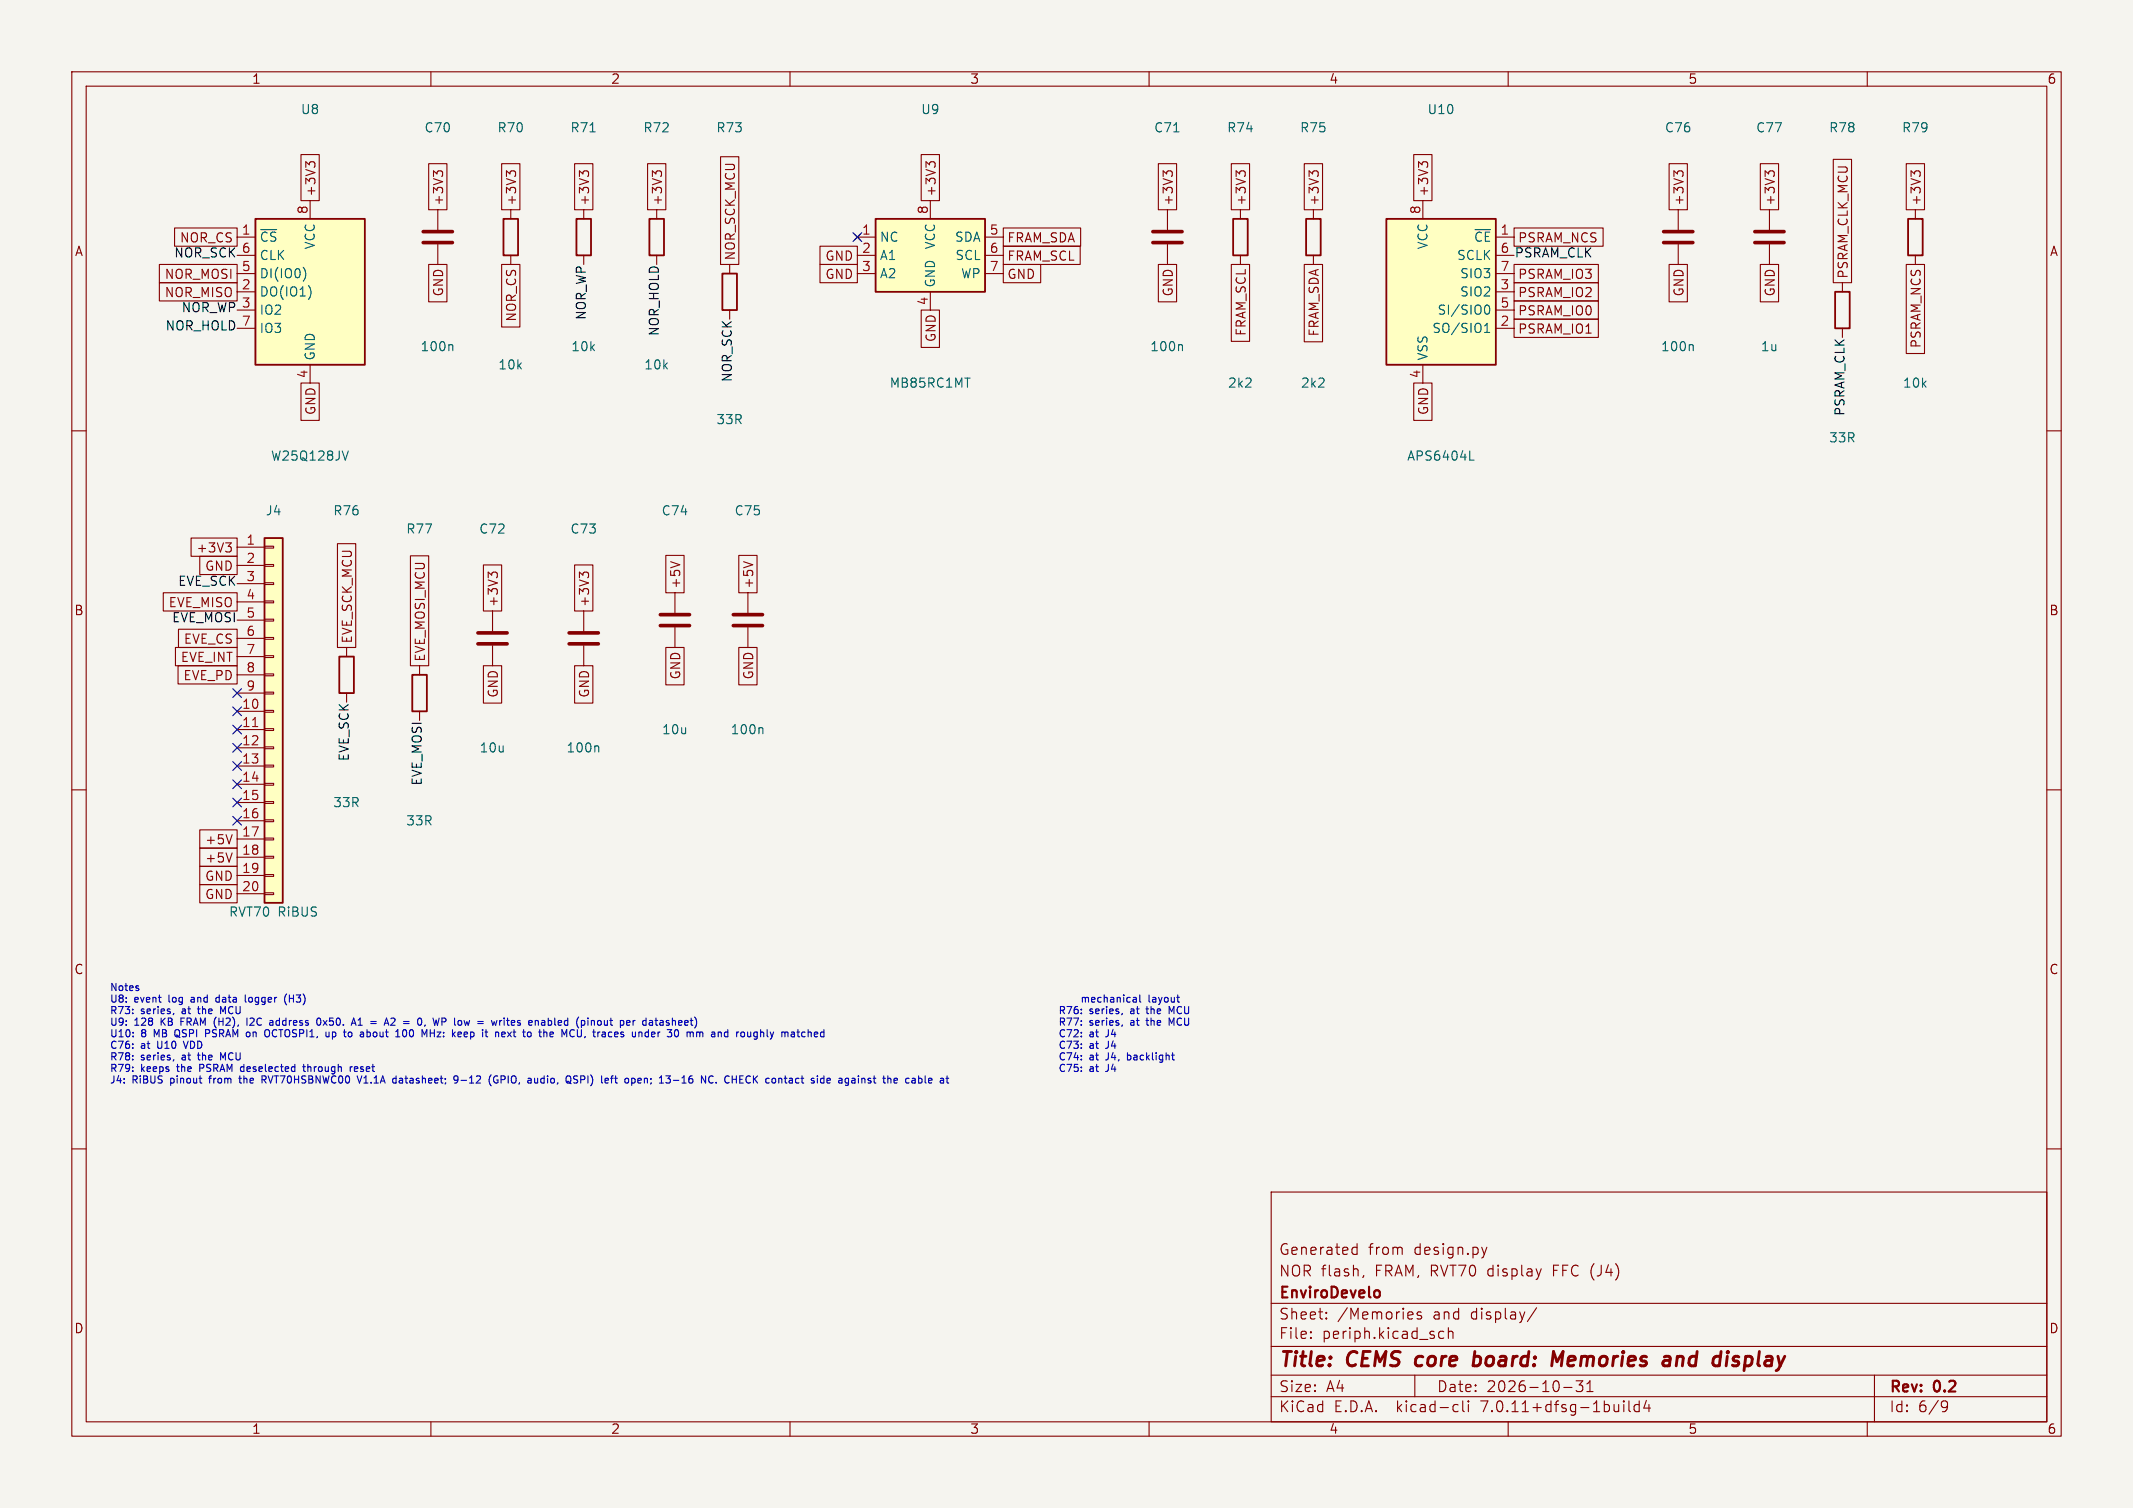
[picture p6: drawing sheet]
<svg xmlns="http://www.w3.org/2000/svg" width="297mm" height="210mm" viewBox="0 0 297 210" stroke-linecap="round" stroke-linejoin="round" font-family="sans-serif">
<path d="M0 0h297v210h-297z" fill="#f5f4ef" stroke="#f5f4ef" stroke-width=".14"/>
<g fill="none" stroke="#840000" stroke-width=".15">
<path d="M10 10h277v190h-277zM12 12h273v186h-273zM60 10v2M110 10v2M160 10v2M210 10v2M260 10v2M22.2 36.8h10.8v2.6h-10.8zM22.2 39.4h10.8v2.5h-10.8zM24.3 31.7h8.7v2.6h-8.7zM33 33h2.6M33 35.6h2.6"/>
<path d="M33 38.1h2.6M41.9 21.5h2.6v6.4h-2.6zM43.1 22.8l.2-.3h.3l.3 .3M43.1 22.9l-.5-.4v.8M43.2 27.9v2.6M59.7 36.8h2.5v5.2h-2.5zM59.7 22.8h2.5v6.4h-2.5zM60.8 24l.3-.2h.3l.2 .2M60.8 24.2l-.4-.4v.8M61 29.2v2.8M61 34v2.8M69.8 36.8h2.6v8.7h-2.6z"/>
<path d="M69.8 22.8h2.6v6.4h-2.6zM71 24l.2-.2h.3l.3 .2M71 24.2l-.5-.4v.8M71.1 29.2v1.3M71.1 35.6v1.2M80 22.8h2.6v6.4h-2.6zM81.2 24l.2-.2h.3l.3 .2M81.2 24.2l-.5-.4v.8M81.3 29.2v1.3M81.3 35.6v1.2M90.2 22.8h2.5v6.4h-2.5zM91.3 24l.3-.2h.3l.2 .2"/>
<path d="M91.3 24.2l-.5-.4v.8M91.4 29.2v1.3M91.4 35.6v1.2M100.3 21.8h2.6v15h-2.6zM101.6 36.8v1.3M114.2 34.3h5.2v2.5h-5.2zM114.2 36.8h5.2v2.6h-5.2zM119 32.6l.8 .8M119.4 33h2.5M119.4 35.6h2.5M119.4 38.1h2.5M119.8 32.6l-.8 .8"/>
<path d="M128.3 21.5h2.5v6.4h-2.5zM129.4 22.8l.3-.3h.3l.2 .3M129.4 22.9l-.5-.4v.8M129.5 27.9v2.6M137.2 33h2.5M137.2 35.6h2.5M137.2 38.1h2.5M139.7 31.7h10.8v2.6h-10.8zM139.7 34.3h10.7v2.5h-10.7zM139.7 36.8h5.2v2.6h-5.2zM161.3 22.8h2.5v6.4h-2.5zM161.3 36.8h2.5v5.2h-2.5z"/>
<path d="M162.4 24l.3-.2h.3l.2 .2M162.4 24.2l-.4-.4v.8M162.6 29.2v2.8M162.6 34v2.8M171.4 22.8h2.6v6.4h-2.6zM171.4 36.8h2.6v10.7h-2.6zM172.6 24l.2-.2h.3l.3 .2M172.6 24.2l-.5-.4v.8M172.7 29.2v1.3M172.7 35.6v1.2M181.6 36.8h2.6v10.8h-2.6zM181.6 22.8h2.6v6.4h-2.6z"/>
<path d="M182.8 24l.2-.2h.3l.3 .2M182.8 24.2l-.5-.4v.8M182.9 29.2v1.3M182.9 35.6v1.2M196.8 21.5h2.6v6.4h-2.6zM198 22.9l-.5-.4v.8M198 22.8l.2-.3h.3l.3 .3M198.1 27.9v2.6M208.3 33h2.5M208.3 35.6h2.5M208.3 38.1h2.5M210.8 31.7h12.4v2.6h-12.4z"/>
<path d="M210.8 39.4h11.8v2.5h-11.8zM210.8 36.8h11.8v2.6h-11.8zM232.4 22.8h2.6v6.4h-2.6zM232.4 36.8h2.6v5.2h-2.6zM233.6 24l.2-.2h.3l.3 .2M233.6 24.2l-.5-.4v.8M233.7 29.2v2.8M233.7 34v2.8M245.1 22.8h2.6v6.4h-2.6zM245.1 36.8h2.6v5.2h-2.6zM246.3 24.2l-.5-.4v.8M246.3 24l.2-.2h.3l.3 .2"/>
<path d="M246.4 29.2v2.8M246.4 34v2.8M255.3 22.2h2.5v17.2h-2.5zM256.5 39.4v1.2M265.4 22.8h2.6v6.4h-2.6zM265.4 36.8h2.6v12.4h-2.6zM266.6 24l.2-.2h.3l.3 .2M266.6 24.2l-.5-.4v.8M266.7 29.2v1.3M266.7 35.6v1.2M10 60h2M33 45.7h2.6"/>
<path d="M33 40.6h2.6M33 43.2h2.6M41.9 53.3h2.6v5.2h-2.6zM43.2 50.8v2.5M101.6 43.2v1.3M128.3 43.2h2.5v5.2h-2.5zM129.5 40.6v2.6M196.8 53.3h2.6v5.2h-2.6zM198.1 50.8v2.5M208.3 45.7h2.5M208.3 40.6h2.5M208.3 43.2h2.5"/>
<path d="M210.8 41.9h11.8v2.6h-11.8zM210.8 44.4h11.8v2.6h-11.8zM256.5 45.7v1.3M285 60h2M26.6 74.9h6.4v2.6h-6.4zM27.8 77.5h5.2v2.5h-5.2zM31.4 75.6h.8l-.4 .5M32 76.1l.2 .2v.3l-.2 .3M33 76.2h3.8M33 78.7h3.8M36.8 78.6h1.3v.3h-1.3zM36.8 76.1h1.3v.2h-1.3z"/>
<path d="M47 75.7h2.5v14.5h-2.5zM57.1 77.4h2.6v15.3h-2.6zM67.3 78.7h2.6v6.4h-2.6zM68.5 79.9l.2-.2h.3l.3 .2M80 78.7h2.6v6.4h-2.6zM81.2 79.9l.2-.2h.3l.3 .2M92.7 77.3h2.6v5.3h-2.6zM93.4 78.2l1.3 .4M102.9 77.3h2.5v5.3h-2.5zM103.5 78.2l1.3 .4M22.7 82.5h10.3v2.6h-10.3zM24.4 90.2h8.6v2.5h-8.6z"/>
<path d="M24.8 92.7h8.2v2.6h-8.2zM24.9 87.6h8.1v2.6h-8.1zM33 99.1h3.8M33 81.3h3.8M33 83.8h3.8M33 86.4h3.8M33 88.9h3.8M33 91.4h3.8M33 94h3.8M33 96.5h3.8M36.8 98.9h1.3v.3h-1.3zM36.8 96.4h1.3v.2h-1.3z"/>
<path d="M36.8 93.9h1.3v.2h-1.3zM36.8 91.3h1.3v.3h-1.3zM36.8 88.8h1.3v.2h-1.3zM36.8 86.2h1.3v.3h-1.3zM36.8 83.7h1.3v.2h-1.3zM36.8 81.2h1.3v.2h-1.3zM48.3 90.2v1.2M48.3 96.5v1.3M58.4 92.7v1.3M58.4 99.1v1.2M67.3 92.7h2.6v5.2h-2.6zM68.5 80.1l-.5-.4v.8"/>
<path d="M68.6 85.1v2.8M68.6 89.9v2.8M80 92.7h2.6v5.2h-2.6zM81.2 80.1l-.5-.4v.8M81.3 85.1v2.8M81.3 89.9v2.8M92.7 90.2h2.6v5.2h-2.6zM94 82.6v2.7M94 87.4v2.8M102.9 90.2h2.5v5.2h-2.5zM104.1 82.6v2.7M104.1 87.4v2.8"/>
<path d="M10 110h2M27.8 115.6h5.2v2.5h-5.2zM27.8 118.1h5.2v2.6h-5.2zM32.3 116.2l-.4 1.3M32.3 118.8l-.4 1.3M33 101.6h3.8M33 104.1h3.8M33 106.7h3.8M33 109.2h3.8M33 111.8h3.8M33 114.3h3.8M33 116.8h3.8"/>
<path d="M33 119.4h3.8M36.8 119.3h1.3v.2h-1.3zM36.8 116.7h1.3v.3h-1.3zM36.8 114.2h1.3v.2h-1.3zM36.8 111.6h1.3v.3h-1.3zM36.8 109.1h1.3v.2h-1.3zM36.8 106.6h1.3v.2h-1.3zM36.8 104h1.3v.3h-1.3zM36.8 101.5h1.3v.2h-1.3zM285 110h2M27.8 123.2h5.2v2.5h-5.2zM27.8 120.6h5.2v2.6h-5.2z"/>
<path d="M33 121.9h3.8M33 124.5h3.8M36.8 124.3h1.3v.3h-1.3zM36.8 121.8h1.3v.2h-1.3zM10 160h2M285 160h2M177 166h108v32h-108zM188.4 174.6l.1 .1 .5-.1M188.4 173.8l.1-.1 .5 .1M189 173.2v1.5M189.9 177.6l-.2 .3M206.3 173.7l.4 1"/>
<path d="M206.7 174.7l-.2 .4M207 173.7l-.3 1M60 198v2M110 198v2M160 198v2M177 194.5h108M177 191.5h108M177 187.5h108M177 181.5h108M182.5 186.3h.1l-.1 .1M182.5 186.3v.1M182.5 185.5v.1"/>
<path d="M182.5 185.5h.1l-.1 .1M184.7 183.6v.1M184.7 183.6h-.1l.1 .1M184.7 182.8v.1M184.7 182.8h-.1l.1 .1M196.5 182.7l.2 .1v.3l-.7 .1M196.7 183.6l-.2 .1M197 191.5v3M197.9 182.8l-.4-.1-.2 .2 .1 .2 .5 .2 .1 .1-.1 .2-.2 .1-.4-.1M200.3 186.1l.3 .3 .4-.1M201 185.5l-.4-.1-.3 .3M201.7 185.5a.37 .37 0 0 1 .6 .1v.8"/>
<path d="M201.7 184.9v1.5M202.6 195.6l.4 .1M203 196.5l-.4 .1M203.7 195.1v1.3l.2 .2M204.5 195.1v.1M204.5 195.6v1M204.5 195.1l-.1 .1h.1M210 198v2M214 182.1l-1.3 2M217.7 193.2h1.2M219.5 192.3h.9l-.5 .6a.41 .41 0 0 1 .5 .3v.3l-.2 .2-.5 .1-.2-.1M221 193.8h.8"/>
<path d="M221 192.7l.4-.4v1.5M226.1 195.1v.1M226.1 195.6v1M226.1 195.1l-.1 .1h.1M226.1 195.1l.1 .1h-.1M226.8 195.1v1.3l.2 .2M228.2 195.7l-.4-.1-.3 .3v.4l.2 .2 .1 .1 .4-.1M228.2 195.1v1.5M229.2 195l-.3 1.1h.9M229.6 195.6v1M260 198v2M261 191.5v6.5"/>
<path d="M270.6 195.1h.3l.2 .1a.99 .99 0 0 1-.4 1.4h-.2M271.2 195.7l-.3 .3h-.3"/>
</g>
<path d="M197.3 189.1l-.2 .7v.2l.3 .2M205.3 189l.2-.1 .5 .1M205.4 188.2l-.3 2M206 190a.66 .66 0 0 1-.9 .1M216.3 188.2l.5 1.4 .8-1.4-.2 2M233.6 188.9l-.2 1.3M234.1 188.9h-.3l-.3 .2M241.2 190.1l.2 .1 .6-.1M241.9 188.9l-.4 .1-.2 .3 .1 .1 .6 .2" fill="none" stroke="#840000" stroke-width=".4"/>
<path d="M192 179.8l.1 .2v.4l-.1 .2" fill="none" stroke="#840000" stroke-width=".3"/>
<g fill="none" stroke="#840000" stroke-width=".25">
<path d="M35.6 30.5h15.2v20.3h-15.2zM70.1 30.5h2v5.1h-2zM80.3 30.5h2v5.1h-2zM90.4 30.5h2.1v5.1h-2.1zM100.6 38.1h2v5.1h-2zM121.9 30.5h15.3v10.1h-15.3zM171.7 30.5h2v5.1h-2zM181.9 30.5h2v5.1h-2zM193 30.5h15.3v20.3h-15.3zM265.7 30.5h2v5.1h-2zM255.5 40.6h2.1v5.1h-2.1zM36.8 74.9h2.6v50.8h-2.6z"/>
<path d="M47.2 91.4h2.1v5.1h-2.1zM57.4 94h2v5.1h-2z"/>
</g>
<g fill="none" stroke="#840000" stroke-width=".51">
<path d="M58.9 33.8h4.1M58.9 32.3h4.1M160.5 33.8h4.1M160.5 32.3h4.1M231.6 33.8h4.1M231.6 32.3h4.1M244.3 33.8h4.1M244.3 32.3h4.1M66.5 89.7h4.1M66.5 88.1h4.1M79.2 89.7h4.1M79.2 88.1h4.1"/>
<path d="M91.9 87.1h4.1M91.9 85.6h4.1M102.1 87.1h4.1M102.1 85.6h4.1"/>
</g>
<g fill="#ffffc2" stroke="#ffffc2" stroke-width=".14">
<path d="M121.9 30.5h15.3v10.1h-15.3z"/>
<path d="M193 30.5h15.3v20.3h-15.3z"/>
<path d="M36.8 74.9h2.6v50.8h-2.6z"/>
<path d="M35.6 30.5h15.2v20.3h-15.2z"/>
</g>
<g fill="none" stroke="#006464" stroke-width=".15">
<path d="M82.2 18.4h.7M163.4 18.4h.8M42.3 37.3a1.49 1.49 0 0 1 0 1.8M43.2 40.3v.9M62.9 48l.1 .2v.6M164.5 48l.1 .2v.6M206.7 46.3h.7M206.7 45.4l.4-.4v1.3M206.8 42.7l.1-.1 .2-.1a.79 .79 0 0 1 0 1.3l-.2-.1-.1-.2M235.6 48l.2 .2v.6M48.5 62.8l-.4 1.3M204.7 64.1h.6"/>
<path d="M83.2 103.9l.2 .2v.6M106 101.3l.2 .2v.7"/>
</g>
<path d="M35.2 101.2h.7" fill="none" stroke="#a90000" stroke-width=".15"/>
<g fill="none" stroke="#0000c2" stroke-width=".15">
<path d="M19.3 137.7v.2M26.6 139.2v.3M30.4 138.9h-.2l-.1 .2v.4l.3 .1M34.1 138.6v.8l.2 .2M34.7 138.9l-.1 .2 .1 .4M39.9 138.4a1.15 1.15 0 0 0 0 1.5M40.3 138.6v1M40.3 139h.6M42.2 138.4l.1 .2M150.7 138.9v.7M151.1 138.9h-.3l-.1 .1M158.8 139.5v.1"/>
<path d="M160 138.6v.8l.1 .2M160.6 138.9h-.1M160.6 139.2l-.1 .1 .1 .3M18.5 144.3v.1M18.5 143.8v.1M24.2 141.1l-.1 .2M24.2 147.6l-.1 .2M24.4 143.5a.77 .77 0 0 0 .1 .8M25.2 142.3h.3M25.2 141.8v1M25.5 145l.4 1M27.5 140.5h.4"/>
<path d="M27.5 146.9h.4M27.8 148.2v1M27.8 148.7h.4M28.6 143.4v1M29.1 150.2h.3M31.1 140.9l-.4-.7v1M31.1 147.3l-.4-.7v1M33.2 150.2h.4M33.4 149.8v.9l.2 .1M33.6 149.2h.3M33.9 148.6h-.3M34.4 141.8v1"/>
<path d="M34.6 143.7l.2 .2v.3l-.2 .2M35 141.8h.2M35.3 142.2l-.5 .6h.6M36.5 149.8v1M36.7 150.4l.4 .4M36.9 143.5v.2M37.1 150l-.1 .3-.5 .1M37.5 143.5a.67 .67 0 0 1-.2 .9h-.2M37.9 142.1l.1 .2v.5M38 142.7l-.1 .1M38 142.4h-.1M42.1 148.6h.4"/>
<path d="M42.3 148.2v.9l.2 .1M44.1 142l.2-.2a.53 .53 0 0 1 .4 .5 .53 .53 0 0 1-.4 .5l-.2-.2M45 142.1l.5 .7M45.5 142.1l-.5 .7M46.3 144.3l.3 .1M46.3 143.7v1M46.6 143.7l-.3 .1M48 143.4v.8M48.8 148.6v.6M48.8 143.7l.2 .2v.3l-.2 .2M49 142.5h.5M49.1 148.6l-.3 .1"/>
<path d="M49.2 141.8l.4 1M49.7 148.6h-.2l-.2 .1 .1 .5h.3M49.7 149.8l.4 1 .3-1M49.8 148.8l-.5 .1M49.9 142.8h.5M49.9 142.1l.2-.3v1M51.2 143.7h.2l.2 .2-.1 .4-.3 .1M53.5 142.8l.3-1 .3 1M54.4 141.9l.4-.1 .2 .3-.6 .7h.6M55.9 150.2h-.3M56 150.4h-.3l-.1 .2v.2h.4M56.6 143.6v.4l-.1 .3-.2 .1-.2-.2"/>
<path d="M57.1 143.6v.6M58.7 142.4v-.4l-.2-.2a.54 .54 0 0 0-.4 .4 .54 .54 0 0 0 .2 .5M59.9 143.9h.6M60.3 141.8l.2 1M60.5 143.4v1M61.4 143.7l-.5 .7h.5M63.8 150.3l-.2 .1h-.3l-.1-.1 .1-.4 .3-.1 .1 .1a.66 .66 0 0 1-.2 .9h-.2M64.2 150.4h.8M64.8 143.7l.3 .1v.2l-.5 .1M65.1 144.3l-.3 .1M68.1 150.8l.3 .4M68.4 149.7l-.3 .4"/>
<path d="M69.1 143.7l.3 .2v.5M69.2 142.1l-.2 .7M69.3 149.9a.47 .47 0 0 0-.6 .4 .47 .47 0 0 0 .6 .5v-.4h-.2M69.6 142.1v.7M69.9 142.1l-.3 .2M70.2 141.8v.1M70.2 142.1v.7M70.5 142.1h.4M70.7 141.8v.8M71.2 142.3l.1-.2h.2l.2 .2v.1h-.5M71.2 142.7h.4M71.4 143.7h.4"/>
<path d="M71.6 143.4v.8l.2 .2M74.9 150.2v.6M74.9 150.7l-.2 .1M75 143.7h.4M75.3 144.4h.1M75.3 150.3v.4M75.7 143.4v1M76 143.7l-.3 .1M76.3 142.2l.3-.1 .2 .2-.1 .4h-.4M77.2 141.8l.1 .9M78.6 144.1l-.4-.7v1M79.9 150.2l.4 .2 .1 .2-.2 .2h-.3"/>
<path d="M80.4 149.9l-.3-.1-.2 .1M80.6 141.6l-.2 .2M80.9 150.4h.3M81.2 149.8h-.3v1M81.5 144.3l-.1 .2M82.2 149.7h.1M83.2 142.2l.2-.1 .3 .1v.4l-.1 .1-.2 .1-.2-.1zM84.1 142.1l.1 .6M85.6 150.2h.4M85.7 149.8v.9l.3 .1M86.4 144.3l.1 .1M86.4 143.9l.2 .2"/>
<path d="M88.8 150.7l.2 .1h.2M88.8 150.3l.2-.1h.1l.2 .1v.1l-.5 .1M90 142.2l-.3-.1-.2 .2 .1 .4h.4M90 141.8v1M90.5 142.1l-.1 .1M90.5 142.4l-.1 .1 .1 .3M91.2 144l-.5 .1M91.3 141.8v.8M91.6 143.7v.7M91.9 150.1l.2-.3v1M92.7 149.8h.6l-.3 .4M93.6 141.8v1"/>
<path d="M93.8 150.4h.7M93.9 142.1l-.3 .1M96.7 141.6l.2 .2M97 143.7v.7M99.1 149.8l.2 .1M99.3 150.7l-.2 .1M99.7 150.7v.1M100 143.7v.7M101.3 143.4v1M103.3 143.7l.3 .1 .1 .1-.1 .4-.3 .1M103.9 150.6l.2 .2h.3M104.4 149.9h-.3l-.2 .2"/>
<path d="M107.2 143.7l.3 .7M107.5 144.4l-.3 .3M107.7 143.7l-.2 .7M110 150.2h.3M110.3 150.8h-.3M110.3 150.4h-.3M113.4 144.1l.5-.1-.1-.2-.3-.1-.1 .2v.4h.4M114.3 143.8l-.1 .1 .1 .4M116.9 150.2h-.1M116.9 150.4l-.1 .2 .1 .2M120.2 150.2l.2 .1v.5M120.9 150.8h.1"/>
<path d="M121 150.2l-.1 .1 .1 .2M126.3 150.2h.3M126.6 150.8h-.3M127 150.2h.3l.1 .1M127.4 150.4h-.3l-.1 .2 .1 .2h.3M156.3 141.1l-.1 .2M156.3 142.7l-.1 .2M157 146.6v1M157 147.6h.1M157.1 146.9l-.1 .1M159.6 140.5h.3M159.6 142.1h.3"/>
<path d="M163.1 140.9l-.3-.7v1M163.1 142.5l-.3-.7v1M163.1 146.9h.4M163.3 147.6h.2"/>
</g>
<g fill="none" stroke="#000084" stroke-width=".15">
<path d="M118.8 32.4l1.2 1.2M120 32.4l-1.2 1.2M32.4 98.5l1.2 1.2M32.4 95.9l1.2 1.2M33.6 98.5l-1.2 1.2M33.6 95.9l-1.2 1.2M32.4 101l1.2 1.2M32.4 103.5l1.2 1.2M32.4 106.1l1.2 1.2M32.4 108.6l1.2 1.2M32.4 111.2l1.2 1.2M32.4 113.7l1.2 1.2"/>
<path d="M33.6 101l-1.2 1.2M33.6 103.5l-1.2 1.2M33.6 106.1l-1.2 1.2M33.6 108.6l-1.2 1.2M33.6 111.2l-1.2 1.2M33.6 113.7l-1.2 1.2"/>
</g>
<g font-size="2.8" fill="#840000">
<text x="178" y="190.9">Title:</text>
<text x="187.7" y="190.9">CEMS</text>
<text x="198" y="190.9">core</text>
<text x="206.8" y="190.9">board:</text>
<text x="218.5" y="190.9">Memories</text>
<text x="234.9" y="190.9">and</text>
<text x="242.6" y="190.9">display</text>
</g>
<g font-size="2.1" fill="#840000">
<text x="178" y="178">NOR flash,</text>
<text x="178" y="175">Generated</text>
<text x="190.5" y="175">from</text>
<text x="191.5" y="178">FRAM, RVT70</text>
<text x="197" y="175">design.py</text>
<text x="207.4" y="178">display</text>
<text x="216.6" y="178">FFC (J4)</text>
<text x="178" y="184">Sheet:</text>
<text x="178" y="181.2">EnviroDevelo</text>
<text x="186.2" y="184">/Memories</text>
<text x="199.6" y="184">and</text>
<text x="205" y="184">display/</text>
<text x="178" y="186.7">File:</text>
<text x="184.1" y="186.7">periph.kicad_sch</text>
<text x="178" y="196.9">KiCad</text>
<text x="178" y="194.1">Size:</text>
<text x="184.7" y="194.1">A4</text>
<text x="185.7" y="196.9">E.D.A.</text>
<text x="194.6" y="196.9">kicad-cli</text>
<text x="200" y="194.1">Date:</text>
<text x="206.5" y="196.9">7.0.11+dfsg-1build4</text>
<text x="207" y="194.1">2026-10-31</text>
<text x="263" y="194.3">Rev:</text>
<text x="263" y="196.9">Id:</text>
<text x="267.1" y="196.9">6/9</text>
<text x="269.4" y="194.3">0.2</text>
</g>
<g font-size="1.8" fill="#840000">
<text x="35" y="11.9">1</text>
<text x="85" y="11.9">2</text>
<text x="135" y="11.9">3</text>
<text x="185" y="11.9">4</text>
<text x="235" y="11.9">5</text>
<text x="285" y="11.9">6</text>
<text x="44.1" y="27.5" transform="rotate(-90 44.1 27.5)">+3V3</text>
<text x="61.9" y="28.7" transform="rotate(-90 61.9 28.7)">+3V3</text>
<text x="72.1" y="28.7" transform="rotate(-90 72.1 28.7)">+3V3</text>
<text x="82.2" y="28.7" transform="rotate(-90 82.2 28.7)">+3V3</text>
<text x="92.4" y="28.7" transform="rotate(-90 92.4 28.7)">+3V3</text>
<text x="130.5" y="27.5" transform="rotate(-90 130.5 27.5)">+3V3</text>
<text x="163.5" y="28.7" transform="rotate(-90 163.5 28.7)">+3V3</text>
<text x="173.7" y="28.7" transform="rotate(-90 173.7 28.7)">+3V3</text>
<text x="183.8" y="28.7" transform="rotate(-90 183.8 28.7)">+3V3</text>
<text x="199.1" y="27.5" transform="rotate(-90 199.1 27.5)">+3V3</text>
<text x="234.6" y="28.7" transform="rotate(-90 234.6 28.7)">+3V3</text>
<text x="247.3" y="28.7" transform="rotate(-90 247.3 28.7)">+3V3</text>
<text x="267.7" y="28.7" transform="rotate(-90 267.7 28.7)">+3V3</text>
<text x="10.3" y="35.9">A</text>
<text x="140.2" y="34">FRAM_SDA</text>
<text x="211.3" y="34">PSRAM_NCS</text>
<text x="285.3" y="35.9">A</text>
<text x="22.8" y="39.1">NOR_MOSI</text>
<text x="22.8" y="41.6">NOR_MISO</text>
<text x="61.9" y="41.4" transform="rotate(-90 61.9 41.4)">GND</text>
<text x="102.6" y="36.4" transform="rotate(-90 102.6 36.4)">NOR_SCK_MCU</text>
<text x="114.8" y="36.5">GND</text>
<text x="114.8" y="39.1">GND</text>
<text x="140.2" y="36.5">FRAM_SCL</text>
<text x="140.2" y="39.1">GND</text>
<text x="163.5" y="41.4" transform="rotate(-90 163.5 41.4)">GND</text>
<text x="211.3" y="41.6">PSRAM_IO2</text>
<text x="211.3" y="39.1">PSRAM_IO3</text>
<text x="234.6" y="41.4" transform="rotate(-90 234.6 41.4)">GND</text>
<text x="247.3" y="41.4" transform="rotate(-90 247.3 41.4)">GND</text>
<text x="257.5" y="38.9" transform="rotate(-90 257.5 38.9)">PSRAM_CLK_MCU</text>
<text x="72.1" y="44.9" transform="rotate(-90 72.1 44.9)">NOR_CS</text>
<text x="130.5" y="47.7" transform="rotate(-90 130.5 47.7)">GND</text>
<text x="173.7" y="46.9" transform="rotate(-90 173.7 46.9)">FRAM_SCL</text>
<text x="183.8" y="46.9" transform="rotate(-90 183.8 46.9)">FRAM_SDA</text>
<text x="211.3" y="44.1">PSRAM_IO0</text>
<text x="211.3" y="46.7">PSRAM_IO1</text>
<text x="267.7" y="48.6" transform="rotate(-90 267.7 48.6)">PSRAM_NCS</text>
<text x="44.1" y="57.9" transform="rotate(-90 44.1 57.9)">GND</text>
<text x="199.1" y="57.9" transform="rotate(-90 199.1 57.9)">GND</text>
<text x="27.3" y="77.2">+3V3</text>
<text x="94.9" y="82.1" transform="rotate(-90 94.9 82.1)">+5V</text>
<text x="105.1" y="82.1" transform="rotate(-90 105.1 82.1)">+5V</text>
<text x="10.3" y="85.9">B</text>
<text x="23.4" y="84.8">EVE_MISO</text>
<text x="25.5" y="89.9">EVE_CS</text>
<text x="49.2" y="89.7" transform="rotate(-90 49.2 89.7)">EVE_SCK_MCU</text>
<text x="69.5" y="84.6" transform="rotate(-90 69.5 84.6)">+3V3</text>
<text x="82.2" y="84.6" transform="rotate(-90 82.2 84.6)">+3V3</text>
<text x="285.3" y="85.9">B</text>
<text x="25.1" y="92.4">EVE_INT</text>
<text x="25.4" y="94.9">EVE_PD</text>
<text x="59.4" y="92.2" transform="rotate(-90 59.4 92.2)">EVE_MOSI_MCU</text>
<text x="94.9" y="94.7" transform="rotate(-90 94.9 94.7)">GND</text>
<text x="105.1" y="94.7" transform="rotate(-90 105.1 94.7)">GND</text>
<text x="69.5" y="97.3" transform="rotate(-90 69.5 97.3)">GND</text>
<text x="82.2" y="97.3" transform="rotate(-90 82.2 97.3)">GND</text>
<text x="28.5" y="117.8">+5V</text>
<text x="28.5" y="125.4">GND</text>
<text x="28.5" y="120.3">+5V</text>
<text x="28.5" y="122.9">GND</text>
<text x="10.3" y="135.9">C</text>
<text x="285.3" y="135.9">C</text>
<text x="10.3" y="185.9">D</text>
<text x="285.3" y="185.9">D</text>
<text x="35" y="199.9">1</text>
<text x="85" y="199.9">2</text>
<text x="135" y="199.9">3</text>
<text x="185" y="199.9">4</text>
<text x="235" y="199.9">5</text>
<text x="285" y="199.9">6</text>
</g>
<g font-size="1.8" fill="#006464">
<text x="41.8" y="16.1">U8</text>
<text x="128.2" y="16.1">U9</text>
<text x="198.7" y="16.1">U10</text>
<text x="59" y="18.6">C70</text>
<text x="69.2" y="18.6">R70</text>
<text x="79.3" y="18.6">R71</text>
<text x="89.5" y="18.6">R72</text>
<text x="99.7" y="18.6">R73</text>
<text x="160.6" y="18.6">C71</text>
<text x="170.8" y="18.6">R74</text>
<text x="180.9" y="18.6">R75</text>
<text x="231.7" y="18.6">C76</text>
<text x="244.4" y="18.6">C77</text>
<text x="254.6" y="18.6">R78</text>
<text x="264.8" y="18.6">R79</text>
<text x="36.1" y="33.9">~{CS}</text>
<text x="44" y="34.8" transform="rotate(-90 44 34.8)">VCC</text>
<text x="122.4" y="33.9">NC</text>
<text x="130.4" y="34.8" transform="rotate(-90 130.4 34.8)">VCC</text>
<text x="132.9" y="33.9">SDA</text>
<text x="199" y="34.8" transform="rotate(-90 199 34.8)">VCC</text>
<text x="205.1" y="33.9">~{CE}</text>
<text x="36.1" y="41.5">DO(IO1)</text>
<text x="36.1" y="39">DI(IO0)</text>
<text x="36.1" y="36.4">CLK</text>
<text x="122.4" y="36.4">A1</text>
<text x="122.4" y="39">A2</text>
<text x="130.4" y="40.1" transform="rotate(-90 130.4 40.1)">GND</text>
<text x="132.9" y="36.4">SCL</text>
<text x="133.7" y="39">WP</text>
<text x="202.8" y="36.4">SCLK</text>
<text x="203.2" y="41.5">SIO2</text>
<text x="203.2" y="39">SIO3</text>
<text x="36.1" y="44">IO2</text>
<text x="36.1" y="46.6">IO3</text>
<text x="199.3" y="46.6">SO/SIO1</text>
<text x="200.1" y="44">SI/SIO0</text>
<text x="44" y="50.3" transform="rotate(-90 44 50.3)">GND</text>
<text x="58.5" y="49.1">100n</text>
<text x="69.3" y="51.7">10k</text>
<text x="79.5" y="49.1">10k</text>
<text x="89.6" y="51.7">10k</text>
<text x="160.1" y="49.1">100n</text>
<text x="199" y="50.3" transform="rotate(-90 199 50.3)">VSS</text>
<text x="231.2" y="49.1">100n</text>
<text x="245.1" y="49.1">1u</text>
<text x="99.7" y="59.3">33R</text>
<text x="123.8" y="54.2">MB85RC1MT</text>
<text x="170.9" y="54.2">2k2</text>
<text x="181.1" y="54.2">2k2</text>
<text x="264.9" y="54.2">10k</text>
<text x="37.6" y="64.4">W25Q128JV</text>
<text x="195.8" y="64.4">APS6404L</text>
<text x="254.6" y="61.8">33R</text>
<text x="36.9" y="72">J4</text>
<text x="46.3" y="72">R76</text>
<text x="92" y="72">C74</text>
<text x="102.2" y="72">C75</text>
<text x="56.5" y="74.5">R77</text>
<text x="66.6" y="74.5">C72</text>
<text x="79.3" y="74.5">C73</text>
<text x="66.7" y="105">10u</text>
<text x="78.8" y="105">100n</text>
<text x="92.1" y="102.5">10u</text>
<text x="101.6" y="102.5">100n</text>
<text x="46.3" y="112.6">33R</text>
<text x="56.5" y="115.2">33R</text>
<text x="31.8" y="127.9">RVT70</text>
<text x="38.7" y="127.9">RiBUS</text>
</g>
<g font-size="1.8" fill="#a90000">
<text x="42.9" y="29.9" transform="rotate(-90 42.9 29.9)">8</text>
<text x="129.3" y="29.9" transform="rotate(-90 129.3 29.9)">8</text>
<text x="197.9" y="29.9" transform="rotate(-90 197.9 29.9)">8</text>
<text x="33.6" y="32.8">1</text>
<text x="33.6" y="35.3">6</text>
<text x="119.9" y="32.8">1</text>
<text x="119.9" y="35.3">2</text>
<text x="137.7" y="32.8">5</text>
<text x="137.7" y="35.3">6</text>
<text x="208.8" y="32.8">1</text>
<text x="208.8" y="35.3">6</text>
<text x="33.6" y="40.4">2</text>
<text x="33.6" y="37.8">5</text>
<text x="119.9" y="37.8">3</text>
<text x="137.7" y="37.8">7</text>
<text x="208.8" y="40.4">3</text>
<text x="208.8" y="37.8">7</text>
<text x="33.6" y="42.9">3</text>
<text x="33.6" y="45.5">7</text>
<text x="129.3" y="42.6" transform="rotate(-90 129.3 42.6)">4</text>
<text x="208.8" y="45.5">2</text>
<text x="208.8" y="42.9">5</text>
<text x="42.9" y="52.8" transform="rotate(-90 42.9 52.8)">4</text>
<text x="197.9" y="52.8" transform="rotate(-90 197.9 52.8)">4</text>
<text x="34.2" y="75.9">1</text>
<text x="34.2" y="78.5">2</text>
<text x="34.2" y="81">3</text>
<text x="34.2" y="83.6">4</text>
<text x="34.2" y="86.1">5</text>
<text x="34.2" y="88.6">6</text>
<text x="34.2" y="91.2">7</text>
<text x="34.2" y="93.7">8</text>
<text x="33.6" y="98.8">10</text>
<text x="33.6" y="101.3">11</text>
<text x="34.2" y="96.3">9</text>
<text x="33.6" y="103.9">12</text>
<text x="33.6" y="106.4">13</text>
<text x="33.6" y="109">14</text>
<text x="33.6" y="111.5">15</text>
<text x="33.6" y="114">16</text>
<text x="33.6" y="116.6">17</text>
<text x="33.6" y="119.1">18</text>
<text x="33.6" y="121.7">19</text>
<text x="33.6" y="124.2">20</text>
</g>
<g font-size="1.8" fill="#0f0f0f">
<text x="25" y="34">NOR_CS</text>
<text x="24.2" y="36.1">NOR_SCK</text>
<text x="210.8" y="36.1">PSRAM_CLK</text>
<text x="23" y="46.2">NOR_HOLD</text>
<text x="25.2" y="43.7">NOR_WP</text>
<text x="81.8" y="44.7" transform="rotate(-90 81.8 44.7)">NOR_WP</text>
<text x="92" y="46.9" transform="rotate(-90 92 46.9)">NOR_HOLD</text>
<text x="102.1" y="53.3" transform="rotate(-90 102.1 53.3)">NOR_SCK</text>
<text x="257.1" y="58" transform="rotate(-90 257.1 58)">PSRAM_CLK</text>
<text x="24.7" y="81.8">EVE_SCK</text>
<text x="28.5" y="79.7">GND</text>
<text x="23.9" y="86.9">EVE_MOSI</text>
<text x="48.8" y="106.1" transform="rotate(-90 48.8 106.1)">EVE_SCK</text>
<text x="58.9" y="109.5" transform="rotate(-90 58.9 109.5)">EVE_MOSI</text>
</g>
<g font-size="1.4" fill="#0000c2">
<text x="15.2" y="138.4">Notes</text>
<text x="15.2" y="140">U8:</text>
<text x="15.2" y="141.6">R73:</text>
<text x="15.2" y="143.2">U9:</text>
<text x="18.7" y="140">event</text>
<text x="18.7" y="143.2">128</text>
<text x="19.6" y="141.6">series,</text>
<text x="22.6" y="143.2">KB</text>
<text x="23.7" y="140">log</text>
<text x="25.6" y="141.6">at</text>
<text x="25.6" y="143.2">FRAM (H2),</text>
<text x="27.1" y="140">and</text>
<text x="28.1" y="141.6">the</text>
<text x="30.8" y="140">data</text>
<text x="31.4" y="141.6">MCU</text>
<text x="35.1" y="140">logger</text>
<text x="35.3" y="143.2">I2C</text>
<text x="38.8" y="143.2">address</text>
<text x="40.8" y="140">(H3)</text>
<text x="45.6" y="143.2">0x50.</text>
<text x="50.8" y="143.2">A1</text>
<text x="53.6" y="143.2">=</text>
<text x="55.9" y="143.2">A2</text>
<text x="58.7" y="143.2">=</text>
<text x="60.9" y="143.2">0,</text>
<text x="63.4" y="143.2">WP low</text>
<text x="70.1" y="143.2">=</text>
<text x="72.3" y="143.2">writes</text>
<text x="77.7" y="143.2">enabled</text>
<text x="84.6" y="143.2">(pinout</text>
<text x="90.9" y="143.2">per</text>
<text x="94.3" y="143.2">datasheet)</text>
<text x="147.3" y="141.6">R76:</text>
<text x="147.3" y="143.2">R77:</text>
<text x="151.4" y="140">mechanical</text>
<text x="151.7" y="141.6">series,</text>
<text x="151.7" y="143.2">series,</text>
<text x="157.6" y="141.6">at</text>
<text x="157.6" y="143.2">at</text>
<text x="160.1" y="141.6">the</text>
<text x="160.1" y="143.2">the</text>
<text x="160.9" y="140">layout</text>
<text x="163.5" y="141.6">MCU</text>
<text x="163.5" y="143.2">MCU</text>
<text x="15.2" y="144.8">U10:</text>
<text x="15.2" y="146.4">C76:</text>
<text x="15.2" y="148">R78:</text>
<text x="15.2" y="149.6">R79:</text>
<text x="19.6" y="146.4">at</text>
<text x="19.6" y="148">series,</text>
<text x="19.6" y="149.6">keeps</text>
<text x="19.7" y="144.8">8</text>
<text x="21.7" y="144.8">MB</text>
<text x="22.1" y="146.4">U10</text>
<text x="24.8" y="144.8">QSPI</text>
<text x="24.9" y="149.6">the</text>
<text x="25.6" y="148">at</text>
<text x="26.1" y="146.4">VDD</text>
<text x="28.1" y="148">the</text>
<text x="28.2" y="149.6">PSRAM</text>
<text x="29.3" y="144.8">PSRAM</text>
<text x="31.4" y="148">MCU</text>
<text x="34.2" y="149.6">deselected</text>
<text x="35.3" y="144.8">on</text>
<text x="38.1" y="144.8">OCTOSPI1,</text>
<text x="43.2" y="149.6">through</text>
<text x="46.9" y="144.8">up</text>
<text x="49.7" y="144.8">to</text>
<text x="50" y="149.6">reset</text>
<text x="52.2" y="144.8">about</text>
<text x="57.4" y="144.8">100</text>
<text x="61.3" y="144.8">MHz:</text>
<text x="65.8" y="144.8">keep</text>
<text x="70.2" y="144.8">it</text>
<text x="72.3" y="144.8">next</text>
<text x="76.4" y="144.8">to</text>
<text x="78.9" y="144.8">the</text>
<text x="82.3" y="144.8">MCU,</text>
<text x="87" y="144.8">traces</text>
<text x="92.6" y="144.8">under</text>
<text x="97.8" y="144.8">30</text>
<text x="100.7" y="144.8">mm</text>
<text x="104.4" y="144.8">and</text>
<text x="108.2" y="144.8">roughly</text>
<text x="114.7" y="144.8">matched</text>
<text x="147.3" y="144.8">C72:</text>
<text x="147.3" y="146.4">C73:</text>
<text x="147.3" y="148">C74:</text>
<text x="147.3" y="149.6">C75:</text>
<text x="151.7" y="144.8">at</text>
<text x="151.7" y="146.4">at</text>
<text x="151.7" y="148">at</text>
<text x="151.7" y="149.6">at</text>
<text x="154.2" y="144.8">J4</text>
<text x="154.2" y="146.4">J4</text>
<text x="154.2" y="148">J4,</text>
<text x="154.2" y="149.6">J4</text>
<text x="157.4" y="148">backlight</text>
<text x="15.2" y="151.2">J4:</text>
<text x="18.4" y="151.2">RiBUS</text>
<text x="23.9" y="151.2">pinout</text>
<text x="29.6" y="151.2">from</text>
<text x="34.1" y="151.2">the</text>
<text x="37.4" y="151.2">RVT70HSBNWC00</text>
<text x="51.1" y="151.2">V1.1A</text>
<text x="56.2" y="151.2">datasheet;</text>
<text x="65" y="151.2">9-12</text>
<text x="70.1" y="151.2">(GPIO,</text>
<text x="75.8" y="151.2">audio,</text>
<text x="81.4" y="151.2">QSPI)</text>
<text x="86.5" y="151.2">left</text>
<text x="90.1" y="151.2">open;</text>
<text x="95.1" y="151.2">13-16</text>
<text x="101.2" y="151.2">NC.</text>
<text x="104.7" y="151.2">CHECK</text>
<text x="110.7" y="151.2">contact</text>
<text x="117.3" y="151.2">side</text>
<text x="121.4" y="151.2">against</text>
<text x="127.9" y="151.2">the</text>
<text x="131.2" y="151.2">cable</text>
</g>
</svg>
